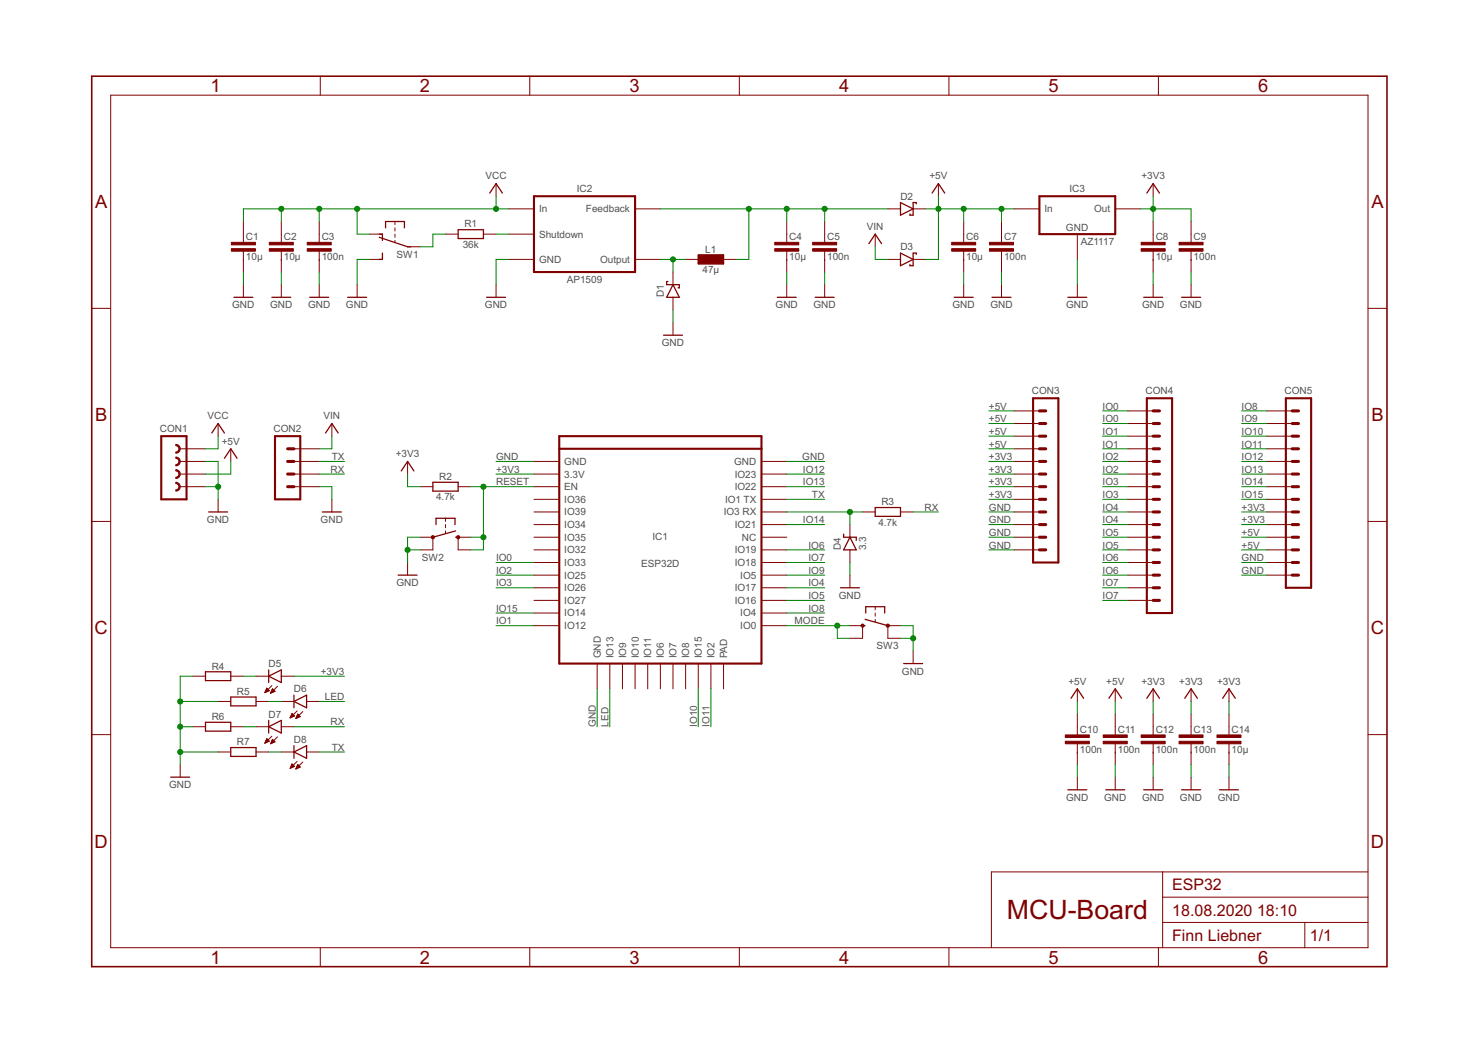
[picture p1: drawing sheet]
<svg xmlns="http://www.w3.org/2000/svg" width="297mm" height="210mm" viewBox="0 0 297 210" stroke-linecap="round" stroke-linejoin="round" font-family="sans-serif">
<path d="M107.3 39.5h20.3v15.2h-20.3zM208.9 39.5h15.2v7.6h-15.2zM32.4 87.7h5.1v12.7h-5.1zM55.3 87.7h5v12.7h-5zM112.4 87.7h40.6v45.7h-40.6zM112.4 90.2h40.6M207.6 80.1h5.1v33h-5.1zM230.5 80.1h5.1v43.2h-5.1zM258.4 80.1h5.1v38.1h-5.1z" fill="none" stroke="#800000" stroke-width=".42"/>
<g fill="none" stroke="#800000" stroke-width=".2">
<path d="M22.2 19.1h252.7v171.4h-252.7zM64.4 15.3v3.8M106.5 15.3v3.8M148.6 15.3v3.8M190.7 15.3v3.8M232.8 15.3v3.8M99.7 36.9v2.6M188.6 36.9v2.6M231.8 36.9v2.6M48.9 44.5v4.4M48.9 50.4v4.3M48.9 57.2v2.6"/>
<path d="M56.5 44.5v4.4M56.5 50.4v4.3M56.5 57.2v2.6M64.2 44.5v4.4M64.2 50.4v4.3M64.2 57.2v2.6M71.8 57.2v2.6M74.3 47.1h2.6M74.3 52.2h2.6M79.4 44.5v.7M79.4 45.8v.6M79.4 47.1v.6"/>
<path d="M79.4 48.3v.4M81.9 49.6h2.6M89.5 47.1h2.6M97.2 47.1h2.5M99.7 57.2v2.6M102.2 42h5.1M102.2 47.1h5.1M102.2 52.2h5.1M127.6 42h5.1M127.6 52.2h5.1M135.3 54.7v2.5M135.3 59.8v2.5"/>
<path d="M137.8 52.2h2.5M145.4 52.2h2.6M158.1 44.5v4.4M158.1 50.4v4.3M158.1 57.2v2.6M165.7 44.5v4.4M165.7 50.4v4.3M165.7 57.2v2.6M175.9 47.1v2.5M178.4 42h2.6M178.4 52.2h2.6M183.5 42h2.6"/>
<path d="M183.5 52.2h2.6M193.7 44.5v4.4M193.7 50.4v4.3M193.7 57.2v2.6M201.3 44.5v4.4M201.3 50.4v4.3M201.3 57.2v2.6M203.8 42h5.1M216.5 47.1v5.1M216.5 57.2v2.6M224.1 42h5.1M231.8 44.5v4.4"/>
<path d="M231.8 50.4v4.3M231.8 57.2v2.6M239.4 44.5v4.4M239.4 50.4v4.3M239.4 57.2v2.6M18.4 62h3.8M135.3 64.9v2.5M274.9 62h3.8M36.2 92.8h5.1M36.2 95.3h5.1M36.2 97.9h5.1M36.2 90.2h5.1"/>
<path d="M43.8 85.2v2.5M46.4 90.2v2.6M59.1 92.8h5.1M59.1 95.3h5.1M59.1 97.9h5.1M59.1 90.2h5.1M66.7 85.2v2.5M81.9 92.8v2.5M84.5 97.9h2.5M92.1 97.9h2.5M107.3 92.8h5.1M107.3 95.3h5.1"/>
<path d="M107.3 97.9h5.1M153 92.8h5.1M153 95.3h5.1M153 97.9h5.1M203.8 92.8h5.1M203.8 95.3h5.1M203.8 97.9h5.1M203.8 90.2h5.1M203.8 82.6h5.1M203.8 85.2h5.1M203.8 87.7h5.1M226.7 92.8h5.1"/>
<path d="M226.7 95.3h5.1M226.7 97.9h5.1M226.7 90.2h5.1M226.7 82.6h5.1M226.7 85.2h5.1M226.7 87.7h5.1M254.6 92.8h5.1M254.6 95.3h5.1M254.6 97.9h5.1M254.6 90.2h5.1M254.6 82.6h5.1M254.6 85.2h5.1"/>
<path d="M254.6 87.7h5.1M18.4 104.8h3.8M43.8 100.4v2.5M66.7 100.4v2.5M81.9 113.1v2.5M84.5 108h2.5v2.6h-2.5M89.5 104.2v.6M89.5 105.5v.6M89.5 106.7v.6M94.6 108h-2.5v2.6h2.5M107.3 100.4h5.1M107.3 102.9h5.1"/>
<path d="M107.3 105.5h5.1M107.3 108h5.1M107.3 110.6h5.1M107.3 113.1h5.1M107.3 115.6h5.1M107.3 118.2h5.1M153 100.4h5.1M153 102.9h5.1M153 105.5h5.1M153 108h5.1M153 110.6h5.1M153 113.1h5.1"/>
<path d="M153 115.6h5.1M153 118.2h5.1M170.8 105.5v2.5M170.8 110.6v2.5M170.8 115.6v2.6M173.4 102.9h2.5M181 102.9h2.5M203.8 100.4h5.1M203.8 102.9h5.1M203.8 105.5h5.1M203.8 108h5.1M203.8 110.6h5.1"/>
<path d="M226.7 100.4h5.1M226.7 102.9h5.1M226.7 105.5h5.1M226.7 108h5.1M226.7 110.6h5.1M226.7 113.1h5.1M226.7 115.6h5.1M226.7 118.2h5.1M254.6 100.4h5.1M254.6 102.9h5.1M254.6 105.5h5.1M254.6 108h5.1"/>
<path d="M254.6 110.6h5.1M254.6 113.1h5.1M254.6 115.6h5.1M274.9 104.8h3.8M38.8 136h2.5M46.4 136h2.5M51.5 136h2.5M53.2 139.2h.1M53.3 139.1h.3M53.3 139h.5M53.4 138.9h.7M53.4 138.7h.6"/>
<path d="M53.5 138.6h.4M53.6 138.5h.2M53.6 138.4h.1M53.6 138.4l.5 .5M53.6 138.4l-.4 .9M54.1 138.9l-.9 .4M54.4 139.4h.1M54.4 139.2h.3M54.5 139.1h.5M54.5 139h.8M54.6 138.9h.5M54.6 137.9l-1.4 1.4"/>
<path d="M54.6 138.7h.4M54.7 138.6h.2M54.7 138.5h.1M55.3 139l-.9 .4M55.3 139l-.5-.5-.4 .9M55.8 138l-1.4 1.4M56.5 136h2.6M107.3 120.7h5.1M107.3 123.3h5.1M107.3 125.8h5.1M120 133.4v5.1M122.6 133.4v5.1"/>
<path d="M125.1 133.4v5.1M127.6 133.4v5.1M130.2 133.4v5.1M132.7 133.4v5.1M135.3 133.4v5.1M137.8 133.4v5.1M140.3 133.4v5.1M142.9 133.4v5.1M145.4 133.4v5.1M153 120.7h5.1M153 123.3h5.1M153 125.8h5.1"/>
<path d="M170.8 125.8h2.6v2.5h-2.6M175.9 122v.6M175.9 123.3v.6M175.9 124.5v.5M181 125.8h-2.6v2.5h2.6M183.5 130.9v2.5M216.5 138.5v2.5M224.1 138.5v2.5M226.7 120.7h5.1M231.8 138.5v2.5M239.4 138.5v2.5M247 138.5v2.5"/>
<path d="M18.4 147.7h3.8M36.2 153.7v2.6M38.8 146.1h2.5M43.8 141h2.6M43.8 151.2h2.6M46.4 146.1h2.5M51.5 141h2.5M51.5 146.1h2.5M51.5 151.2h2.5M53.3 149.4h.1M53.3 149.2h.3M53.3 149.1h.6"/>
<path d="M53.4 149h.7M53.4 148.9h.6M53.5 148.8h.3M53.6 148.6h.1M53.6 148.5l.5 .5-.9 .4M53.6 148.5l-.4 .9M53.6 148.5h.1M54.4 149.5h.1M54.4 149.4h.4M54.5 149.2h.6M54.5 149.1h.7M54.6 149h.5"/>
<path d="M54.6 148l-1.4 1.4M54.7 148.9h.3M54.7 148.8h.2M54.8 148.7l.5 .5-.9 .3zM55.8 148.1l-1.4 1.4M56.5 141h2.6M56.5 146.1h2.6M56.5 151.2h2.6M58.3 144.3h.1M58.3 154.4h.1M58.4 144.2h.3M58.4 154.3h.3"/>
<path d="M58.4 144.1h.5M58.4 154.2h.6M58.5 143.9h.7M58.5 154.1h.7M58.5 143.8h.6M58.5 153.9h.5M58.6 143.7h.3M58.6 153.8h.3M58.6 143.6h.2M58.6 153.7h.2M58.7 143.4h.1M58.7 143.4l.5 .6"/>
<path d="M58.7 143.4l-.4 .9M58.7 153.6l.5 .5-.9 .4zM59.2 144l-.9 .3M59.5 144.4h.1M59.5 154.6h.1M59.5 144.3h.3M59.5 154.4h.4M59.6 144.2h.5M59.6 154.3h.6M59.6 144.1h.7M59.6 154.2h.7M59.7 143.9h.5"/>
<path d="M59.7 154.1h.5M59.7 142.9l-1.4 1.4M59.7 153.1l-1.4 1.4M59.7 143.8h.4M59.7 153.9h.3M59.8 143.7h.2M59.8 153.8h.1M59.8 143.6h.1M59.8 143.6l.5 .5-.8 .4M59.8 143.6l-.3 .9M59.8 153.7l.5 .5-.8 .4zM60.9 143.1l-1.4 1.4"/>
<path d="M60.9 153.2l-1.4 1.4M61.6 141h2.6M61.6 151.2h2.6M216.5 143.6v4.3M216.5 149.4v4.3M216.5 156.3v2.5M224.1 143.6v4.3M224.1 149.4v4.3M224.1 156.3v2.5M231.8 143.6v4.3M231.8 149.4v4.3M231.8 156.3v2.5"/>
<path d="M239.4 143.6v4.3M239.4 149.4v4.3M239.4 156.3v2.5M247 143.6v4.3M247 149.4v4.3M247 156.3v2.5M274.9 147.7h3.8M233.7 175.3v15.2M274.9 175.3h-75.7v15.2M64.4 190.5v3.9M106.5 190.5v3.9M148.6 190.5v3.9"/>
<path d="M190.7 190.5v3.9M232.8 190.5v3.9M233.7 185.5h41.2M233.7 180.4h41.2M262.2 185.5v5"/>
</g>
<path d="M18.4 15.3h260.3v179.1h-260.3z" fill="none" stroke="#800000" stroke-width=".32"/>
<g fill="#800000" stroke="#800000" stroke-width=".2">
<path d="M35.3 89.3a.89 .89 0 0 1 .9 .9 .89 .89 0 0 1-.9 .9v-.2a.63 .63 0 0 0 .7-.7 .63 .63 0 0 0-.7-.6z" fill-rule="evenodd"/>
<path d="M35.3 91.9a.89 .89 0 0 1 .9 .9 .89 .89 0 0 1-.9 .9v-.3a.63 .63 0 0 0 .7-.6 .63 .63 0 0 0-.7-.7z" fill-rule="evenodd"/>
<path d="M35.3 94.4a.89 .89 0 0 1 .9 .9 .89 .89 0 0 1-.9 .9v-.3a.63 .63 0 0 0 .7-.6 .63 .63 0 0 0-.7-.6z" fill-rule="evenodd"/>
<path d="M35.3 97a.89 .89 0 0 1 .9 .9 .89 .89 0 0 1-.9 .8v-.2a.63 .63 0 0 0 .7-.6 .63 .63 0 0 0-.7-.7z" fill-rule="evenodd"/>
<circle cx="87" cy="108" r=".33"/>
<circle cx="92.1" cy="108" r=".33"/>
<circle cx="178.4" cy="125.8" r=".33"/>
<circle cx="173.4" cy="125.8" r=".33"/>
</g>
<g fill="none" stroke="#800000" stroke-width=".61">
<path d="M57.8 92.8h1.3M57.8 90.2h1.3M57.8 95.3h1.3M57.8 97.9h1.3M208.9 92.8h1.3M208.9 90.2h1.3M208.9 95.3h1.3M208.9 97.9h1.3M208.9 82.6h1.3M208.9 85.2h1.3M208.9 87.7h1.3M231.8 92.8h1.2"/>
<path d="M231.8 90.2h1.2M231.8 95.3h1.2M231.8 97.9h1.2M231.8 82.6h1.2M231.8 85.2h1.2M231.8 87.7h1.2M259.7 92.8h1.3M259.7 90.2h1.3M259.7 95.3h1.3M259.7 97.9h1.3M259.7 82.6h1.3M259.7 85.2h1.3"/>
<path d="M259.7 87.7h1.3M208.9 102.9h1.3M208.9 105.5h1.3M208.9 108h1.3M208.9 100.4h1.3M208.9 110.6h1.3M231.8 102.9h1.2M231.8 105.5h1.2M231.8 108h1.2M231.8 113.1h1.2M231.8 118.2h1.2M231.8 100.4h1.2"/>
<path d="M231.8 110.6h1.2M231.8 115.6h1.2M259.7 102.9h1.3M259.7 105.5h1.3M259.7 108h1.3M259.7 113.1h1.3M259.7 100.4h1.3M259.7 110.6h1.3M259.7 115.6h1.3M231.8 120.7h1.2"/>
</g>
<g fill="none" stroke="#800000" stroke-width=".25">
<path d="M98.4 38.8l1.3-1.9 1.3 1.9M187.3 38.8l1.3-1.9 1.3 1.9M230.5 38.8l1.3-1.9 1.2 1.9M47 59.8h3.8M54.6 59.8h3.8M62.3 59.8h3.8M69.9 59.8h3.8M76.2 47.7l5.7 1.9h.6M76.2 47.1h.7v1.2M76.9 50.9v1.3h-.7M77.5 45.8v-1.3h3.8v1.3M92.1 46.2h5.1v1.8h-5.1z"/>
<path d="M97.8 59.8h3.8M134.2 56.6h-.2v.6h2.5v.7h-.2M135.3 57.2l1.2 2.6h-2.5zM140.3 51.3h5.1v1.7h-5.1zM156.2 59.8h3.8M163.8 59.8h3.8M174.6 49l1.3-1.9 1.3 1.9M181 40.7l2.5 1.3-2.5 1.3zM181 50.9l2.5 1.3-2.5 1.2zM184.1 41v-.3h-.6v2.6h-.6v-.3M184.1 51.1v-.2h-.6v2.5h-.6v-.2M191.8 59.8h3.8"/>
<path d="M199.4 59.8h3.8M214.6 59.8h3.8M229.8 59.8h3.9M237.5 59.8h3.8M133.3 67.4h3.9M42.6 87.1l1.2-1.9 1.3 1.9M45.1 92.1l1.3-1.9 1.2 1.9M65.4 87.1l1.3-1.9 1.3 1.9M80.6 94.7l1.3-1.9 1.3 1.9M87 97h5.1v1.7h-5.1zM41.9 102.9h3.8M64.8 102.9h3.8"/>
<path d="M80 115.6h3.8M87.6 105.5v-1.3h3.8v1.3M91.6 108h.5M91.6 106.7l-4.6 1.3M168.9 118.2h3.8M169.5 107.4v.6h2.6v.6M170.8 108l1.3 2.6h-2.6zM175.9 102h5.1v1.8h-5.1zM41.3 135.1h5.1v1.7h-5.1zM54 136l2.5-1.3v2.5zM54 134.7v2.5M59.1 139.8v2.5"/>
<path d="M173.4 125.8h.5M173.9 124.5l4.5 1.3M174 123.3v-1.3h3.8v1.3M181.6 133.4h3.8M34.3 156.3h3.8M41.3 145.2h5.1v1.8h-5.1zM46.4 140.1h5.1v1.8h-5.1zM46.4 150.3h5.1v1.8h-5.1zM54 144.8v2.6M54 146.1l2.5-1.3v2.6zM59.1 141l2.5-1.2v2.5zM59.1 149.9v2.6"/>
<path d="M59.1 151.2l2.5-1.3v2.6zM214.6 158.8h3.8M215.2 140.4l1.3-1.9 1.3 1.9M222.2 158.8h3.8M222.9 140.4l1.2-1.9 1.3 1.9M229.8 158.8h3.9M230.5 140.4l1.3-1.9 1.2 1.9M237.5 158.8h3.8M238.1 140.4l1.3-1.9 1.2 1.9M245.1 158.8h3.8M245.7 140.4l1.3-1.9 1.3 1.9"/>
</g>
<g fill="#800000" stroke="#800000" stroke-width=".2">
<path d="M140.3 51.3h5.1v1.7h-5.1z"/>
<path d="M46.5 48.7h4.8v.5h-4.8z"/>
<path d="M46.5 50h4.8v.5h-4.8z"/>
<path d="M54.1 48.7h4.8v.5h-4.8z"/>
<path d="M54.1 50h4.8v.5h-4.8z"/>
<path d="M61.7 48.7h4.9v.5h-4.9z"/>
<path d="M61.7 50h4.9v.5h-4.9z"/>
<path d="M155.7 48.7h4.8v.5h-4.8z"/>
<path d="M155.7 50h4.8v.5h-4.8z"/>
<path d="M163.3 48.7h4.8v.5h-4.8z"/>
<path d="M163.3 50h4.8v.5h-4.8z"/>
<path d="M191.3 48.7h4.8v.5h-4.8z"/>
<path d="M191.3 50h4.8v.5h-4.8z"/>
<path d="M198.9 48.7h4.8v.5h-4.8z"/>
<path d="M198.9 50h4.8v.5h-4.8z"/>
<path d="M229.3 48.7h4.9v.5h-4.9z"/>
<path d="M229.3 50h4.9v.5h-4.9z"/>
<path d="M237 48.7h4.8v.5h-4.8z"/>
<path d="M237 50h4.8v.5h-4.8z"/>
<path d="M214.1 147.8h4.8v.5h-4.8z"/>
<path d="M214.1 149h4.8v.5h-4.8z"/>
<path d="M221.7 147.8h4.8v.5h-4.8z"/>
<path d="M221.7 149h4.8v.5h-4.8z"/>
<path d="M229.3 147.8h4.9v.5h-4.9z"/>
<path d="M229.3 149h4.9v.5h-4.9z"/>
<path d="M237 147.8h4.8v.5h-4.8z"/>
<path d="M237 149h4.8v.5h-4.8z"/>
<path d="M244.6 147.8h4.8v.5h-4.8z"/>
<path d="M244.6 149h4.8v.5h-4.8z"/>
</g>
<g fill="none" stroke="#008000" stroke-width=".2">
<path d="M99.7 39.5v2.5M188.6 39.5v12.7h-2.5M231.8 39.5v5M48.9 54.7v2.5M56.5 42v2.5M56.5 54.7v2.5M64.2 42v2.5M64.2 54.7v2.5M71.8 42v5.1h2.5M74.3 52.2h-2.5v5M89.5 47.1h-2.5v2.5h-2.5M99.7 47.1h2.5"/>
<path d="M102.2 52.2h-2.5v5M102.2 42h-53.3v2.5M132.7 52.2h5.1M132.7 42h45.7M135.3 52.2v2.5M150.5 42v10.2h-2.5M158.1 42v2.5M158.1 54.7v2.5M165.7 42v2.5M165.7 54.7v2.5M175.9 49.6v2.6h2.5M186.1 42h17.7"/>
<path d="M193.7 42v2.5M193.7 54.7v2.5M201.3 42v2.5M201.3 54.7v2.5M216.5 52.2v5M229.2 42h10.2v2.5M231.8 54.7v2.5M239.4 54.7v2.5M135.3 62.3v2.6M41.3 97.9h2.5M41.3 92.8h2.5v7.6M43.8 87.7v2.5h-2.5"/>
<path d="M46.4 92.8v2.5h-5.1M64.2 97.9h2.5v2.5M64.2 92.8h5M64.2 95.3h5M66.7 87.7v2.5h-2.5M81.9 95.3v2.6h2.6M94.6 97.9h12.7M97.2 97.9v12.7h-2.6M99.7 92.8h7.6M99.7 95.3h7.6M158.1 97.9h7.6M158.1 92.8h7.6"/>
<path d="M158.1 95.3h7.6M198.7 97.9h5.1M198.7 92.8h5.1M198.7 90.2h5.1M198.7 95.3h5.1M198.7 82.6h5.1M198.7 85.2h5.1M198.7 87.7h5.1M221.6 97.9h5.1M221.6 92.8h5.1M221.6 90.2h5.1M221.6 95.3h5.1"/>
<path d="M221.6 82.6h5.1M221.6 85.2h5.1M221.6 87.7h5.1M249.5 97.9h5.1M249.5 92.8h5.1M249.5 90.2h5.1M249.5 95.3h5.1M249.5 82.6h5.1M249.5 85.2h5.1M249.5 87.7h5.1M81.9 110.6h2.6M84.5 108h-2.6v5.1"/>
<path d="M94.6 108h2.6M99.7 115.6h7.6M99.7 113.1h7.6M99.7 118.2h7.6M158.1 110.6h7.6M158.1 102.9h15.3M158.1 105.5h7.6M158.1 115.6h7.6M158.1 113.1h7.6M158.1 100.4h7.6M158.1 118.2h7.6M170.8 102.9v2.6"/>
<path d="M170.8 113.1v2.5M183.5 102.9h5.1M198.7 108h5.1M198.7 110.6h5.1M198.7 102.9h5.1M198.7 105.5h5.1M198.7 100.4h5.1M221.6 108h5.1M221.6 110.6h5.1M221.6 102.9h5.1M221.6 105.5h5.1M221.6 115.6h5.1"/>
<path d="M221.6 113.1h5.1M221.6 100.4h5.1M221.6 118.2h5.1M249.5 108h5.1M249.5 110.6h5.1M249.5 102.9h5.1M249.5 105.5h5.1M249.5 115.6h5.1M249.5 113.1h5.1M249.5 100.4h5.1M38.8 136h-2.6v17.7M48.9 136h2.6"/>
<path d="M59.1 136h10.1M99.7 125.8h7.6M99.7 123.3h7.6M120 138.5v7.6M122.6 138.5v7.6M140.3 138.5v7.6M142.9 138.5v7.6M158.1 125.8h12.7M158.1 120.7h7.6M158.1 123.3h7.6M168.3 125.8v2.5h2.5M181 125.8h2.5v5.1"/>
<path d="M181 128.3h2.5M221.6 120.7h5.1M36.2 151.2h7.6M36.2 146.1h2.6M36.2 141h7.6M48.9 146.1h2.6M54 151.2h2.5M54 141h2.5M59.1 146.1h10.1M64.2 151.2h5M64.2 141h5M216.5 141v2.6"/>
<path d="M216.5 153.7v2.6M224.1 141v2.6M224.1 153.7v2.6M231.8 141v2.6M231.8 153.7v2.6M239.4 141v2.6M239.4 153.7v2.6M247 141v2.6M247 153.7v2.6"/>
</g>
<g fill="#008000" stroke="#008000" stroke-width=".2">
<circle cx="135.3" cy="52.2" r=".51"/>
<circle cx="43.8" cy="97.9" r=".51"/>
<circle cx="183.5" cy="128.3" r=".51"/>
<circle cx="81.9" cy="110.6" r=".51"/>
<circle cx="36.2" cy="151.2" r=".51"/>
<circle cx="36.2" cy="146.1" r=".51"/>
<circle cx="36.2" cy="141" r=".51"/>
<circle cx="99.7" cy="42" r=".51"/>
<circle cx="64.2" cy="42" r=".51"/>
<circle cx="56.5" cy="42" r=".51"/>
<circle cx="71.8" cy="42" r=".51"/>
<circle cx="188.6" cy="42" r=".51"/>
<circle cx="193.7" cy="42" r=".51"/>
<circle cx="201.3" cy="42" r=".51"/>
<circle cx="231.8" cy="42" r=".51"/>
<circle cx="170.8" cy="102.9" r=".51"/>
<circle cx="168.3" cy="125.8" r=".51"/>
<circle cx="97.2" cy="108" r=".51"/>
<circle cx="97.2" cy="97.9" r=".51"/>
<circle cx="150.5" cy="42" r=".51"/>
<circle cx="158.1" cy="42" r=".51"/>
<circle cx="165.7" cy="42" r=".51"/>
</g>
<text font-size="5.4" fill="#800000" x="202.3" y="184.8">MCU-Board</text>
<g font-size="3.7" fill="#800000">
<text x="42.3" y="18.5">1</text>
<text x="84.4" y="18.5">2</text>
<text x="126.5" y="18.5">3</text>
<text x="168.6" y="18.5">4</text>
<text x="210.7" y="18.5">5</text>
<text x="252.9" y="18.5">6</text>
<text x="19.1" y="41.9">A</text>
<text x="275.6" y="41.9">A</text>
<text x="19.1" y="84.7">B</text>
<text x="275.6" y="84.7">B</text>
<text x="19" y="127.6">C</text>
<text x="275.5" y="127.6">C</text>
<text x="19" y="170.4">D</text>
<text x="275.5" y="170.4">D</text>
<text x="42.3" y="193.7">1</text>
<text x="84.4" y="193.7">2</text>
<text x="126.5" y="193.7">3</text>
<text x="168.6" y="193.7">4</text>
<text x="210.7" y="193.7">5</text>
<text x="252.9" y="193.7">6</text>
</g>
<g font-size="3.2" fill="#800000">
<text x="235.6" y="179">ESP32</text>
<text x="235.6" y="184.1">18.08.2020</text>
<text x="252.6" y="184.1">18:10</text>
<text x="235.6" y="189.1">Finn Liebner</text>
<text x="263.2" y="189.1">1/1</text>
</g>
<g font-size="2" fill="#505050">
<text x="97.6" y="36.1">VCC</text>
<text x="115.9" y="38.7">IC2</text>
<text x="180.9" y="40.2">D2</text>
<text x="186.8" y="36.1">+5V</text>
<text x="215" y="38.7">IC3</text>
<text x="229.4" y="36.1">+3V3</text>
<text x="93.3" y="45.7">R1</text>
<text x="108.3" y="47.8">Shutdown</text>
<text x="108.3" y="42.7">In</text>
<text x="117.8" y="42.7">Feedback</text>
<text x="174.2" y="46.2">VIN</text>
<text x="209.9" y="42.7">In</text>
<text x="214.2" y="46.5">GND</text>
<text x="219.9" y="42.7">Out</text>
<text x="49.4" y="52.3">10µ</text>
<text x="49.4" y="48.3">C1</text>
<text x="57" y="52.3">10µ</text>
<text x="57" y="48.3">C2</text>
<text x="64.7" y="52.3">100n</text>
<text x="64.7" y="48.3">C3</text>
<text x="79.7" y="51.8">SW1</text>
<text x="93" y="49.8">36k</text>
<text x="108.3" y="52.8">GND</text>
<text x="120.6" y="52.8">Output</text>
<text x="141.8" y="50.8">L1</text>
<text x="158.6" y="52.3">10µ</text>
<text x="158.6" y="48.3">C4</text>
<text x="166.2" y="52.3">100n</text>
<text x="166.2" y="48.3">C5</text>
<text x="180.9" y="50.3">D3</text>
<text x="194.2" y="52.3">10µ</text>
<text x="194.2" y="48.3">C6</text>
<text x="201.8" y="52.3">100n</text>
<text x="201.8" y="48.3">C7</text>
<text x="217.2" y="49.2">AZ1117</text>
<text x="232.3" y="52.3">10µ</text>
<text x="232.3" y="48.3">C8</text>
<text x="239.9" y="52.3">100n</text>
<text x="239.9" y="48.3">C9</text>
<text x="113.9" y="56.9">AP1509</text>
<text x="133.4" y="59.8" transform="rotate(-90 133.4 59.8)">D1</text>
<text x="141.2" y="54.9">47µ</text>
<text x="46.7" y="62">GND</text>
<text x="54.3" y="62">GND</text>
<text x="61.9" y="62">GND</text>
<text x="69.5" y="62">GND</text>
<text x="97.5" y="62">GND</text>
<text x="155.9" y="62">GND</text>
<text x="163.5" y="62">GND</text>
<text x="191.4" y="62">GND</text>
<text x="199" y="62">GND</text>
<text x="214.3" y="62">GND</text>
<text x="229.5" y="62">GND</text>
<text x="237.1" y="62">GND</text>
<text x="133" y="69.6">GND</text>
<text x="198.7" y="82.4">+5V</text>
<text x="207.4" y="79.3">CON3</text>
<text x="221.6" y="82.4">IO0</text>
<text x="230.2" y="79.3">CON4</text>
<text x="249.5" y="82.4">IO8</text>
<text x="258.2" y="79.3">CON5</text>
<text x="32.1" y="86.9">CON1</text>
<text x="41.7" y="84.3">VCC</text>
<text x="44.6" y="89.4">+5V</text>
<text x="55" y="86.9">CON2</text>
<text x="65" y="84.3">VIN</text>
<text x="198.7" y="84.9">+5V</text>
<text x="198.7" y="87.4">+5V</text>
<text x="198.7" y="90">+5V</text>
<text x="221.6" y="84.9">IO0</text>
<text x="221.6" y="87.4">IO1</text>
<text x="221.6" y="90">IO1</text>
<text x="249.5" y="87.4">IO10</text>
<text x="249.5" y="90">IO11</text>
<text x="249.5" y="84.9">IO9</text>
<text x="66.5" y="95.1">RX</text>
<text x="66.7" y="92.5">TX</text>
<text x="79.6" y="92">+3V3</text>
<text x="99.7" y="92.5">GND</text>
<text x="99.7" y="95.1">+3V3</text>
<text x="113.4" y="93.5">GND</text>
<text x="147.5" y="93.5">GND</text>
<text x="161.2" y="92.5">GND</text>
<text x="161.4" y="95.1">IO12</text>
<text x="198.7" y="92.5">+3V3</text>
<text x="198.7" y="95.1">+3V3</text>
<text x="221.6" y="92.5">IO2</text>
<text x="221.6" y="95.1">IO2</text>
<text x="249.5" y="95.1">IO13</text>
<text x="249.5" y="92.5">IO12</text>
<text x="87.6" y="100.6">4.7k</text>
<text x="88.3" y="96.5">R2</text>
<text x="99.7" y="97.6">RESET</text>
<text x="113.4" y="96">3.3V</text>
<text x="113.4" y="101.1">IO36</text>
<text x="113.4" y="98.6">EN</text>
<text x="145.7" y="101.1">IO1 TX</text>
<text x="147.7" y="96">IO23</text>
<text x="147.7" y="98.6">IO22</text>
<text x="161.4" y="97.6">IO13</text>
<text x="163.2" y="100.1">TX</text>
<text x="177.1" y="101.6">R3</text>
<text x="198.7" y="97.6">+3V3</text>
<text x="198.7" y="100.1">+3V3</text>
<text x="221.6" y="97.6">IO3</text>
<text x="221.6" y="100.1">IO3</text>
<text x="249.5" y="97.6">IO14</text>
<text x="249.5" y="100.1">IO15</text>
<text x="41.6" y="105.2">GND</text>
<text x="64.4" y="105.2">GND</text>
<text x="113.4" y="103.6">IO39</text>
<text x="113.4" y="106.2">IO34</text>
<text x="145.5" y="103.6">IO3 RX</text>
<text x="147.7" y="106.2">IO21</text>
<text x="161.4" y="105.2">IO14</text>
<text x="176.5" y="105.7">4.7k</text>
<text x="185.8" y="102.7">RX</text>
<text x="198.7" y="102.7">GND</text>
<text x="198.7" y="105.2">GND</text>
<text x="198.7" y="107.8">GND</text>
<text x="221.6" y="102.7">IO4</text>
<text x="221.6" y="105.2">IO4</text>
<text x="221.6" y="107.8">IO5</text>
<text x="249.5" y="107.8">+5V</text>
<text x="249.5" y="102.7">+3V3</text>
<text x="249.5" y="105.2">+3V3</text>
<text x="84.8" y="112.8">SW2</text>
<text x="99.7" y="112.8">IO0</text>
<text x="113.4" y="108.7">IO35</text>
<text x="113.4" y="111.3">IO32</text>
<text x="113.4" y="113.8">IO33</text>
<text x="131.1" y="108.5">IC1</text>
<text x="147.7" y="111.3">IO19</text>
<text x="147.7" y="113.8">IO18</text>
<text x="149.1" y="108.7">NC</text>
<text x="162.5" y="110.3">IO6</text>
<text x="162.5" y="112.8">IO7</text>
<text x="169" y="110.6" transform="rotate(-90 169 110.6)">D4</text>
<text x="174" y="110.7" transform="rotate(-90 174 110.7)">3.3</text>
<text x="198.7" y="110.3">GND</text>
<text x="221.6" y="110.3">IO5</text>
<text x="221.6" y="112.8">IO6</text>
<text x="249.5" y="112.8">GND</text>
<text x="249.5" y="110.3">+5V</text>
<text x="79.7" y="117.9">GND</text>
<text x="99.7" y="115.4">IO2</text>
<text x="99.7" y="117.9">IO3</text>
<text x="113.4" y="116.3">IO25</text>
<text x="113.4" y="118.9">IO26</text>
<text x="128.9" y="114">ESP32D</text>
<text x="147.7" y="118.9">IO17</text>
<text x="148.8" y="116.3">IO5</text>
<text x="162.5" y="117.9">IO4</text>
<text x="162.5" y="115.4">IO9</text>
<text x="221.6" y="115.4">IO6</text>
<text x="221.6" y="117.9">IO7</text>
<text x="249.5" y="115.4">GND</text>
<text x="99.7" y="125.5">IO1</text>
<text x="99.7" y="123">IO15</text>
<text x="113.4" y="121.4">IO27</text>
<text x="113.4" y="123.9">IO14</text>
<text x="147.7" y="121.4">IO16</text>
<text x="148.8" y="123.9">IO4</text>
<text x="159.7" y="125.5">MODE</text>
<text x="162.5" y="120.5">IO5</text>
<text x="162.5" y="123">IO8</text>
<text x="168.6" y="120.4">GND</text>
<text x="221.6" y="120.5">IO7</text>
<text x="113.4" y="126.5">IO12</text>
<text x="148.8" y="126.5">IO0</text>
<text x="176.2" y="130.6">SW3</text>
<text x="42.5" y="134.6">R4</text>
<text x="54" y="134.1">D5</text>
<text x="64.5" y="135.7">+3V3</text>
<text x="120.7" y="132.4" transform="rotate(-90 120.7 132.4)">GND</text>
<text x="123.3" y="132.4" transform="rotate(-90 123.3 132.4)">IO13</text>
<text x="125.8" y="132.4" transform="rotate(-90 125.8 132.4)">IO9</text>
<text x="128.4" y="132.4" transform="rotate(-90 128.4 132.4)">IO10</text>
<text x="130.9" y="132.4" transform="rotate(-90 130.9 132.4)">IO11</text>
<text x="133.4" y="132.4" transform="rotate(-90 133.4 132.4)">IO6</text>
<text x="136" y="132.4" transform="rotate(-90 136 132.4)">IO7</text>
<text x="138.5" y="132.4" transform="rotate(-90 138.5 132.4)">IO8</text>
<text x="141.1" y="132.4" transform="rotate(-90 141.1 132.4)">IO15</text>
<text x="143.6" y="132.4" transform="rotate(-90 143.6 132.4)">IO2</text>
<text x="146.1" y="132.4" transform="rotate(-90 146.1 132.4)">PAD</text>
<text x="181.3" y="135.7">GND</text>
<text x="214.7" y="137.7">+5V</text>
<text x="222.3" y="137.7">+5V</text>
<text x="229.4" y="137.7">+3V3</text>
<text x="237" y="137.7">+3V3</text>
<text x="244.6" y="137.7">+3V3</text>
<text x="47.6" y="139.7">R5</text>
<text x="59" y="139.2">D6</text>
<text x="65.3" y="140.8">LED</text>
<text x="42.5" y="144.8">R6</text>
<text x="47.6" y="149.9">R7</text>
<text x="54" y="144.3">D7</text>
<text x="59" y="149.3">D8</text>
<text x="66.5" y="145.9">RX</text>
<text x="119.8" y="146.1" transform="rotate(-90 119.8 146.1)">GND</text>
<text x="122.3" y="146.1" transform="rotate(-90 122.3 146.1)">LED</text>
<text x="140.1" y="146.1" transform="rotate(-90 140.1 146.1)">IO10</text>
<text x="142.6" y="146.1" transform="rotate(-90 142.6 146.1)">IO11</text>
<text x="217" y="147.3">C10</text>
<text x="224.6" y="147.3">C11</text>
<text x="232.3" y="147.3">C12</text>
<text x="239.9" y="147.3">C13</text>
<text x="247.5" y="147.3">C14</text>
<text x="66.7" y="150.9">TX</text>
<text x="217" y="151.4">100n</text>
<text x="224.6" y="151.4">100n</text>
<text x="232.3" y="151.4">100n</text>
<text x="239.9" y="151.4">100n</text>
<text x="247.5" y="151.4">10µ</text>
<text x="34" y="158.5">GND</text>
<text x="214.3" y="161">GND</text>
<text x="221.9" y="161">GND</text>
<text x="229.5" y="161">GND</text>
<text x="237.1" y="161">GND</text>
<text x="244.8" y="161">GND</text>
</g>
</svg>
